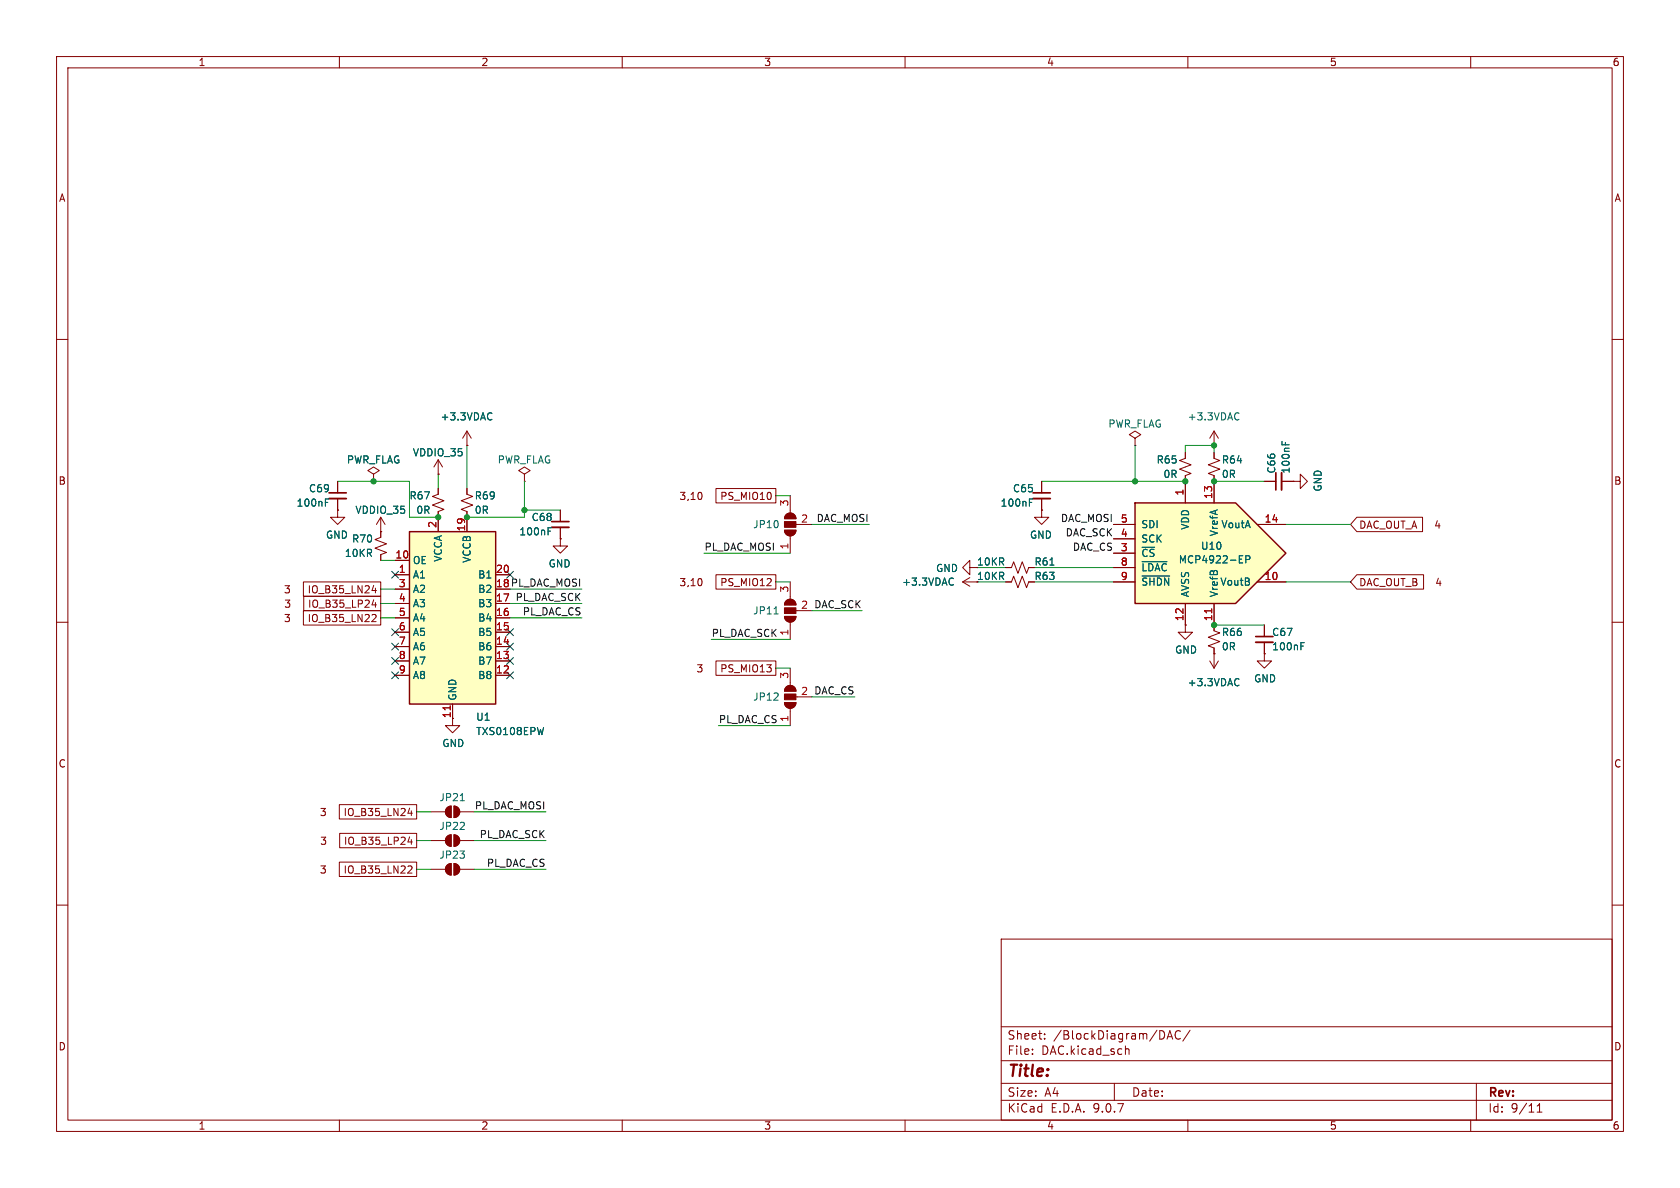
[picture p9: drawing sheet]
<svg xmlns="http://www.w3.org/2000/svg" width="297mm" height="210mm" viewBox="0 0 297 210" stroke-linecap="round" stroke-linejoin="round" font-family="sans-serif">
<g fill="none" stroke="#840000" stroke-width=".18">
<path d="M10 10h277v190h-277zM12 12h273v186h-273zM60 10v2M110 10v2M160 10v2M210 10v2M260 10v2M10 60h2M200.7 77.5l1-.7-1-.6-1.1 .6 1.1 .7v1.2M200.7 78.7h.1M214.6 78.7h.1M214.6 76.2v2.5"/>
<path d="M214.6 76.2l-.7 1.3M214.6 76.2l.8 1.3M285 60h2M184.1 90.2v1.2h-1.2l1.2 1.3 1.3-1.3h-1.3M184.1 90.2h.1M184.1 85.1v2M184.1 88.1v2.1M209.5 80v1l-1 .4 2.1 .8-2.1 .7 2.1 .8-1.1 .4v1M214.6 80v1l1 .4-2 .8 2 .7-2 .8 1 .4v1M223.5 85.1h2.1M226.6 85.1h2M228.6 85.1h1.3v-1.3l1.2 1.3-1.2 1.3v-1.3"/>
<path d="M228.6 85.1h.1M10 110h2M170.2 102.9h2.5M170.2 102.9l1.2 .7M171.4 100.3v-1.2l-1.2 1.2 1.2 1.3v-1.3h1.3M171.4 102.1l-1.2 .8M177.8 102.9h1l.4-1 .8 2 .7-2 .8 2 .4-1h1M177.8 100.3h1l.4-1 .8 2 .7-2 .8 2 .4-1h1M209.5 110.5v1.3h1.3l-1.3 1.2-1.2-1.2h1.2M209.5 110.5h.1M213.9 116.8l.7 1.3M214.6 110.5v1l1 .4-2 .7 2 .8-2 .8 1 .4v3.5"/>
<path d="M214.6 115.6h.1M215.4 116.8l-.8 1.3M223.5 115.6v1.2h1.3l-1.3 1.3-1.3-1.3h1.3M223.5 115.6h.1M223.5 110.5v2M223.5 113.5v2.1M285 110h2M80 127v1.3h1.3l-1.3 1.2-1.3-1.2h1.3M76.2 143.5h2.5M76.2 148.6h2.5M76.2 153.7h2.5M79 142.8l.8-.3v2a1.02 1.02 0 0 1-1-.6 1.02 1.02 0 0 1 .2-1.1z"/>
<path d="M79 147.9l.8-.3v2a1.02 1.02 0 0 1-1-.6 1.02 1.02 0 0 1 .2-1.1zM79 153l.8-.3v2a1.02 1.02 0 0 1-1-.6 1.02 1.02 0 0 1 .2-1.1zM80.3 142.5a1.02 1.02 0 0 1 1 1 1.02 1.02 0 0 1-1 1zM80.3 147.6a1.02 1.02 0 0 1 1 1 1.02 1.02 0 0 1-1 1zM80.3 152.7a1.02 1.02 0 0 1 1 1 1.02 1.02 0 0 1-1 1zM81.3 143.5h2.5M81.3 148.6h2.5M81.3 153.7h2.5M10 160h2M177 166h108v32h-108zM285 160h2M60 198v2"/>
<path d="M110 198v2M160 198v2M177 194.5h108M177 191.5h108M177 187.5h108M177 181.5h108M182.5 186.3v.1M182.5 185.5v.1M184.7 183.6v.1M184.7 182.8v.1M197 191.5v3M199 185.5l.2-.1 .3 .1 .1 .9"/>
<path d="M206.3 183.7l.5-1.5 .5 1.5M206.5 183.3h.7M208.7 182.3a.6 .6 0 0 0-.8 0 .6 .6 0 0 0-.2 .8 .56 .56 0 0 0 .3 .5 .56 .56 0 0 0 .7 0M210 198v2M210.4 182.1l-1.3 2M260 198v2M261 191.5v6.5M271.7 196.6h.9M271.7 195.5l.5-.4v1.5"/>
</g>
<g fill="none" stroke="#006464" stroke-width=".18">
<path d="M218.8 73l.2 .1M219 74.1l-.2 .1M226.6 78v.6M227.2 78.2v.4M182 88.8h.4M182 88.2h.6M185.6 99.9h.7M168.3 102.2l.3 .1M168.6 103.3l-.3 .1M218.8 120l.2 .1M230 114.2h.4M230 113.6h.6"/>
<path d="M219 121.1l-.2 .1M81.4 141.5h.7"/>
</g>
<path d="M182.6 87.1h3.1M225.6 83.6v3M222 112.5h3" fill="none" stroke="#840000" stroke-width=".3"/>
<path d="M182.6 88.1h3.1M226.6 83.6v3M222 113.5h3" fill="none" stroke="#840000" stroke-width=".33"/>
<g fill="#840000" stroke="#840000" stroke-width=".18">
<path d="M79 142.8l.8-.3v2a1.02 1.02 0 0 1-1-.6 1.02 1.02 0 0 1 .2-1.1z"/>
<path d="M80.3 142.5a1.02 1.02 0 0 1 1 1 1.02 1.02 0 0 1-1 1z"/>
<path d="M79 147.9l.8-.3v2a1.02 1.02 0 0 1-1-.6 1.02 1.02 0 0 1 .2-1.1z"/>
<path d="M80.3 147.6a1.02 1.02 0 0 1 1 1 1.02 1.02 0 0 1-1 1z"/>
<path d="M79 153l.8-.3v2a1.02 1.02 0 0 1-1-.6 1.02 1.02 0 0 1 .2-1.1z"/>
<path d="M80.3 152.7a1.02 1.02 0 0 1 1 1 1.02 1.02 0 0 1-1 1z"/>
</g>
<path d="M200.7 88.9h17.7l8.9 8.9-8.9 8.9h-17.7z" fill="#ffffc2"/>
<path d="M200.7 88.9h17.7l8.9 8.9-8.9 8.9h-17.7z" fill="none" stroke="#840000" stroke-width=".25"/>
<g fill="none" stroke="#840000" stroke-width=".18">
<path d="M92.7 83.8l1-.6-1-.6-1 .6 1 .6v1.3M92.7 85.1h.1M196.8 92.7h3.9M196.8 95.3h3.9M196.8 97.8h3.9M209.5 85.1v3.8M214.6 85.1v3.8M222.2 92.7h5.1M196.8 100.3h3.9M196.8 102.9h3.9M209.5 106.7v3.8M214.6 106.7v3.8"/>
<path d="M222.2 102.9h5.1"/>
</g>
<path d="M201.9 99.3h4.4M219.1 99.5h.6M219.1 98.2h.6M220.2 98.9l.6-.1 .2-.1-.1-.3-.7-.2v1.3M201.9 101.8h4.9" fill="none" stroke="#006464" stroke-width=".18"/>
<path d="M214.2 107.6v.7" fill="none" stroke="#a90000" stroke-width=".18"/>
<path d="M72.4 94h15.2v30.5h-15.2z" fill="#ffffc2"/>
<path d="M72.4 94h15.2v30.5h-15.2z" fill="none" stroke="#840000" stroke-width=".25"/>
<g fill="none" stroke="#840000" stroke-width=".18">
<path d="M82.5 78.7h.1M82.5 76.2v2.5M82.5 76.2l-.7 1.3M82.5 76.2l.8 1.3M59.7 90.2v1.2h-1.3l1.3 1.3 1.3-1.3h-1.3M59.7 90.2h.1M59.7 85.1v2M59.7 88.1v2.1M66 83.8l1.1-.6-1.1-.6-1 .6 1 .6v1.3M66 85.1h.1M67.3 91.4v3.6l-1 .4 2 .7-2 .8 2 .8-1 .3v1.1M67.3 94h.1"/>
<path d="M67.3 91.4l-.8 1.3M67.3 91.4l.8 1.3M69.8 99.1h2.6M77.5 86.4v1l-1 .4 2 .7-2 .8 2 .7-1 .4v3.6M77.5 83.8h.1M77.5 81.3v2.5M77.5 81.3l-.8 1.3M77.5 81.3l.7 1.3M82.5 86.4v1l1.1 .4-2.1 .7 2.1 .8-2.1 .7 1 .4v3.6M99.1 95.3v1.2h-1.3l1.3 1.3 1.2-1.3h-1.2M99.1 95.3h.1M99.1 90.2v2"/>
<path d="M99.1 93.2v2.1M124 87.2l.1 .3-.1 .7M126.6 86.4h10.6v2.5h-10.6zM138.7 93.7h2a1.02 1.02 0 0 1-1 1 1.02 1.02 0 0 1-1-1zM139 91a1.02 1.02 0 0 1 1.1-.2 1.02 1.02 0 0 1 .6 .9h-2zM139.7 87.6v3.1M139.7 94.7v3.1M140.7 92.7h2.8M184.1 90.2h.1M184.1 85.1v2M184.1 88.1v2.1M196.8 92.7h3.9"/>
<path d="M196.8 95.3h3.9M196.8 97.8h3.9M209.5 80v1M209.5 84.1v4.8M214.6 80v1M214.6 84.1v4.8M222.2 92.7h5.1M223.5 85.1h2.1M226.6 85.1h2M228.6 85.1h.1M239.9 91.4h11.6v2.6h-11.6l-1.1-1.3zM53.6 107.9h13.7v2.6h-13.7z"/>
<path d="M53.6 102.9h13.7v2.5h-13.7zM53.7 105.4h13.6v2.6h-13.6zM65.9 108.6l.5 .1 .1 .3-.8 .9h.8M66.1 106l-.3 .9h.8M66.1 103.5l-.3 .9h.8M66.4 104v.8M66.4 106.5v.9M69.8 101.6h2.6M69.8 104.1h2.6M69.8 106.7h2.6M69.8 109.2h2.6M69.8 111.8h2.6"/>
<path d="M69.8 114.3h2.6M69.8 116.8h2.6M69.8 119.4h2.6M87.6 101.6h2.6M87.6 106.7h2.6M87.6 109.2h2.6M87.6 111.8h2.6M87.6 114.3h2.6M87.6 116.8h2.6M87.6 119.4h2.6M124 102.4l.1 .4-.1 .6M126.6 101.6h10.6v2.5h-10.6z"/>
<path d="M126.6 116.8h10.6v2.6h-10.6zM138.7 109h2a1.02 1.02 0 0 1-1 1 1.02 1.02 0 0 1-1-1zM139 106.2a1.02 1.02 0 0 1 1.1-.2 1.02 1.02 0 0 1 .6 .9h-2zM139.7 102.9v3M139.7 110v3M139.7 118.1v3.1M140.7 108h2.8M177.8 100.3h1M177.8 102.9h1M181.9 100.3h1M181.9 102.9h1M196.8 100.3h3.9"/>
<path d="M196.8 102.9h3.9M209.5 110.5h.1M209.5 106.7v3.8M214.6 115.6h.1M214.6 106.7v4.8M214.6 114.6v1M222.2 102.9h5.1M223.5 115.6h.1M223.5 110.5v2M223.5 113.5v2.1M239.9 101.6h11.8v2.5h-11.8l-1.1-1.2zM80 124.5v2.5"/>
<path d="M138.7 124.2h2a1.02 1.02 0 0 1-1 1 1.02 1.02 0 0 1-1-1zM139 121.5a1.02 1.02 0 0 1 1.1-.3 1.02 1.02 0 0 1 .6 1h-2zM139.7 125.2v3.1M140.7 123.2h2.8M60 142.2h13.7v2.6h-13.7zM60 152.4h13.7v2.5h-13.7zM60 147.3h13.7v2.6h-13.7zM72.3 153.1h.4l.1 .3-.7 .9h.7M72.4 147.9l-.3 .9h.8M72.4 142.8l-.3 1h.8M72.7 143.3v.9M72.7 148.4v.9"/>
</g>
<path d="M214.2 107.6v.7M79.6 124.8v.7" fill="none" stroke="#a90000" stroke-width=".18"/>
<g fill="none" stroke="#006464" stroke-width=".18">
<path d="M86.7 73l.3 .1M87 74.1l-.3 .1M226.6 78v.6M227.2 78.2v.4M57.5 88.8h.4M57.5 88.2h.6M96.9 93.9h.4M96.9 93.3h.6M182 88.8h.4M182 88.2h.6M185.6 99.9h.7M201.9 99.3h4.4"/>
<path d="M219.1 99.5h.6M219.1 98.2h.6M220.2 98.9l.6-.1 .2-.1-.1-.3-.7-.2v1.3M136.8 108.5h.8M168.3 102.2l.3 .1M168.6 103.3l-.3 .1M201.9 101.8h4.9M218.8 120l.2 .1M230 114.2h.4M230 113.6h.6M96.1 128.6l-.3 1.3M219 121.1l-.2 .1"/>
</g>
<path d="M58.2 87.1h3M97.5 92.2h3.1" fill="none" stroke="#840000" stroke-width=".3"/>
<path d="M58.2 88.1h3M97.5 93.2h3.1" fill="none" stroke="#840000" stroke-width=".33"/>
<g fill="#840000" stroke="#840000" stroke-width=".18">
<path d="M138.7 124.2h2a1.02 1.02 0 0 1-1 1 1.02 1.02 0 0 1-1-1z"/>
<path d="M138.7 122.7h2v1h-2z"/>
<path d="M139 121.5a1.02 1.02 0 0 1 1.1-.3 1.02 1.02 0 0 1 .6 1h-2z"/>
<path d="M138.7 93.7h2a1.02 1.02 0 0 1-1 1 1.02 1.02 0 0 1-1-1z"/>
<path d="M138.7 92.2h2v1h-2z"/>
<path d="M139 91a1.02 1.02 0 0 1 1.1-.2 1.02 1.02 0 0 1 .6 .9h-2z"/>
<path d="M138.7 109h2a1.02 1.02 0 0 1-1 1 1.02 1.02 0 0 1-1-1z"/>
<path d="M138.7 107.4h2v1.1h-2z"/>
<path d="M139 106.2a1.02 1.02 0 0 1 1.1-.2 1.02 1.02 0 0 1 .6 .9h-2z"/>
</g>
<g fill="none" stroke="#009600" stroke-width=".18">
<path d="M82.5 78.7v7.7M200.7 78.7v6.4M59.7 85.1h12.7v6.3h5.1M67.3 99.1h2.5M77.5 83.8v2.6M92.7 85.1v6.3h-10.2M92.7 90.2h6.4M124.5 97.8h15.2M137.2 87.6h2.5M143.5 92.7h10.2M184.1 85.1h25.4M209.5 80v-1.3h5.1v1.3"/>
<path d="M214.6 85.1h8.9M227.3 92.7h11.5M67.3 104.1h2.5M67.3 109.2h2.5M67.3 106.7h2.5M90.2 104.1h12.7M90.2 109.2h12.7M90.2 106.7h12.7M125.7 113h14M137.2 118.1h2.5M137.2 102.9h2.5M143.5 108h8.9"/>
<path d="M172.7 100.3h5.1M172.7 102.9h5.1M182.9 100.3h13.9M182.9 102.9h13.9M214.6 110.5h8.9M227.3 102.9h11.5M127 128.3h12.7M143.5 123.2h7.6M73.7 153.7h2.5M73.7 148.6h2.5M73.7 143.5h2.5M83.8 153.7h12.7"/>
<path d="M83.8 148.6h12.7M83.8 143.5h12.7"/>
</g>
<g fill="none" stroke="#000084" stroke-width=".18">
<path d="M69.2 111.2l1.3 1.2M69.2 118.8l1.3 1.2M69.2 101l1.3 1.2M69.2 116.2l1.3 1.2M69.2 113.7l1.3 1.2M70.5 111.2l-1.3 1.2M70.5 118.8l-1.3 1.2M70.5 101l-1.3 1.2M70.5 116.2l-1.3 1.2M70.5 113.7l-1.3 1.2M89.6 101l1.2 1.2M89.6 111.2l1.2 1.2"/>
<path d="M89.6 116.2l1.2 1.2M89.6 113.7l1.2 1.2M89.6 118.8l1.2 1.2M90.8 101l-1.2 1.2M90.8 111.2l-1.2 1.2M90.8 116.2l-1.2 1.2M90.8 113.7l-1.2 1.2M90.8 118.8l-1.2 1.2"/>
</g>
<g fill="#009600" stroke="#009600" stroke-width=".18">
<circle cx="214.6" cy="110.5" r=".46"/>
<circle cx="200.7" cy="85.1" r=".46"/>
<circle cx="214.6" cy="78.7" r=".46"/>
<circle cx="214.6" cy="85.1" r=".46"/>
<circle cx="209.5" cy="85.1" r=".46"/>
<circle cx="92.7" cy="90.2" r=".46"/>
<circle cx="77.5" cy="91.4" r=".46"/>
<circle cx="66" cy="85.1" r=".46"/>
<circle cx="82.5" cy="91.4" r=".46"/>
</g>
<text font-size="2.8" fill="#840000" x="178" y="190.9">Title:</text>
<g font-size="2.1" fill="#840000">
<text x="178" y="184">Sheet:</text>
<text x="186.2" y="184">/BlockDiagram/DAC/</text>
<text x="178" y="186.7">File:</text>
<text x="184.1" y="186.7">DAC.kicad_sch</text>
<text x="178" y="196.9">KiCad</text>
<text x="178" y="194.1">Size:</text>
<text x="184.7" y="194.1">A4</text>
<text x="185.7" y="196.9">E.D.A.</text>
<text x="193.3" y="196.9">9.0.7</text>
<text x="200" y="194.1">Date:</text>
<text x="263" y="194.3">Rev:</text>
<text x="263" y="196.9">Id:</text>
<text x="267.1" y="196.9">9/11</text>
</g>
<g font-size="1.8" fill="#840000">
<text x="35" y="11.9">1</text>
<text x="85" y="11.9">2</text>
<text x="135" y="11.9">3</text>
<text x="185" y="11.9">4</text>
<text x="235" y="11.9">5</text>
<text x="285" y="11.9">6</text>
<text x="10.3" y="35.9">A</text>
<text x="285.3" y="35.9">A</text>
<text x="10.3" y="85.9">B</text>
<text x="120" y="88.6">3,10</text>
<text x="127.2" y="88.6">PS_MIO10</text>
<text x="285.3" y="85.9">B</text>
<text x="240.2" y="93.7">DAC_OUT_A</text>
<text x="253.5" y="93.7">4</text>
<text x="172.6" y="100.2">10KR</text>
<text x="50.1" y="105.1">3</text>
<text x="50.2" y="107.6">3</text>
<text x="54.3" y="105.1">IO_B35_LN24</text>
<text x="54.4" y="107.6">IO_B35_LP24</text>
<text x="87.6" y="103.9">18 PL_DAC_MOSI</text>
<text x="120" y="103.8">3,10</text>
<text x="127.2" y="103.8">PS_MIO12</text>
<text x="240.2" y="103.8">DAC_OUT_B</text>
<text x="253.6" y="103.8">4</text>
<text x="50.1" y="110.2">3</text>
<text x="54.3" y="110.2">IO_B35_LN22</text>
<text x="123" y="119.1">3</text>
<text x="127.2" y="119.1">PS_MIO13</text>
<text x="10.3" y="135.9">C</text>
<text x="285.3" y="135.9">C</text>
<text x="56.4" y="144.5">3</text>
<text x="56.5" y="149.5">3</text>
<text x="60.6" y="144.5">IO_B35_LN24</text>
<text x="60.7" y="149.5">IO_B35_LP24</text>
<text x="56.4" y="154.6">3</text>
<text x="60.6" y="154.6">IO_B35_LN22</text>
<text x="10.3" y="185.9">D</text>
<text x="285.3" y="185.9">D</text>
<text x="35" y="199.9">1</text>
<text x="85" y="199.9">2</text>
<text x="135" y="199.9">3</text>
<text x="185" y="199.9">4</text>
<text x="235" y="199.9">5</text>
<text x="285" y="199.9">6</text>
</g>
<g font-size="1.8" fill="#006464">
<text x="77.8" y="74.5">+3.3VDAC</text>
<text x="195.8" y="75.8">PWR_FLAG</text>
<text x="209.9" y="74.5">+3.3VDAC</text>
<text x="61.2" y="82.1">PWR_FLAG</text>
<text x="72.9" y="80.9">VDDIO_35</text>
<text x="87.9" y="82.1">PWR_FLAG</text>
<text x="204.4" y="82.1">R65</text>
<text x="215.9" y="82.1">R64</text>
<text x="225.7" y="83.8" transform="rotate(-90 225.7 83.8)">C66</text>
<text x="228.2" y="83.8" transform="rotate(-90 228.2 83.8)">100nF</text>
<text x="52.3" y="89.8">100nF</text>
<text x="54.5" y="87.2">C69</text>
<text x="72.3" y="88.5">R67</text>
<text x="83.8" y="88.5">R69</text>
<text x="176.8" y="89.8">100nF</text>
<text x="179" y="87.2">C65</text>
<text x="205.6" y="84.7">0R</text>
<text x="215.9" y="84.7">0R</text>
<text x="233.9" y="87" transform="rotate(-90 233.9 87)">GND</text>
<text x="57.5" y="95.4">GND</text>
<text x="62.7" y="91">VDDIO_35</text>
<text x="73.5" y="91">0R</text>
<text x="83.8" y="91">0R</text>
<text x="91.7" y="94.8">100nF</text>
<text x="93.9" y="92.3">C68</text>
<text x="133.1" y="93.6">JP10</text>
<text x="182" y="95.4">GND</text>
<text x="201.7" y="93.6">SDI</text>
<text x="210.4" y="93.7" transform="rotate(-90 210.4 93.7)">VDD</text>
<text x="215.5" y="94.9" transform="rotate(-90 215.5 94.9)">VrefA</text>
<text x="215.8" y="93.6">VoutA</text>
<text x="60.9" y="98.7">10KR</text>
<text x="62.1" y="96.1">R70</text>
<text x="72.9" y="99.9">OE</text>
<text x="78.3" y="99.4" transform="rotate(-90 78.3 99.4)">VCCA</text>
<text x="83.4" y="99.6" transform="rotate(-90 83.4 99.6)">VCCB</text>
<text x="96.9" y="100.5">GND</text>
<text x="165.4" y="101.3">GND</text>
<text x="182.8" y="100.2">R61</text>
<text x="201.7" y="96.1">SCK</text>
<text x="201.7" y="98.7">~{CS}</text>
<text x="201.7" y="101.2">~{LDAC}</text>
<text x="208.3" y="99.8">MCP4922-EP</text>
<text x="212.2" y="97.4">U10</text>
<text x="72.9" y="102.5">A1</text>
<text x="72.9" y="105">A2</text>
<text x="72.9" y="107.5">A3</text>
<text x="84.4" y="102.5">B1</text>
<text x="84.4" y="105">B2</text>
<text x="84.4" y="107.5">B3</text>
<text x="159.4" y="103.7">+3.3VDAC</text>
<text x="172.6" y="102.7">10KR</text>
<text x="182.8" y="102.7">R63</text>
<text x="201.7" y="103.7">~{SHDN}</text>
<text x="210.4" y="105.7" transform="rotate(-90 210.4 105.7)">AVSS</text>
<text x="215.5" y="105.7" transform="rotate(-90 215.5 105.7)">VrefB</text>
<text x="215.6" y="103.7">VoutB</text>
<text x="72.9" y="110.1">A4</text>
<text x="72.9" y="112.6">A5</text>
<text x="84.4" y="110.1">B4</text>
<text x="84.4" y="112.6">B5</text>
<text x="133.1" y="108.8">JP11</text>
<text x="215.9" y="112.6">R66</text>
<text x="224.8" y="112.6">C67</text>
<text x="72.9" y="115.2">A6</text>
<text x="72.9" y="117.7">A7</text>
<text x="84.4" y="115.2">B6</text>
<text x="84.4" y="117.7">B7</text>
<text x="207.6" y="115.7">GND</text>
<text x="215.9" y="115.2">0R</text>
<text x="224.8" y="115.2">100nF</text>
<text x="72.9" y="120.2">A8</text>
<text x="80.9" y="124" transform="rotate(-90 80.9 124)">GND</text>
<text x="84.4" y="120.2">B8</text>
<text x="133.1" y="124.1">JP12</text>
<text x="209.9" y="121.5">+3.3VDAC</text>
<text x="221.6" y="120.8">GND</text>
<text x="84.1" y="127.6">U1</text>
<text x="84.1" y="130.1">TXS0108EPW</text>
<text x="78.1" y="132.3">GND</text>
<text x="77.6" y="141.8">JP21</text>
<text x="77.6" y="146.9">JP22</text>
<text x="77.6" y="152">JP23</text>
</g>
<g font-size="1.8" fill="#a90000">
<text x="139.4" y="89.6" transform="rotate(-90 139.4 89.6)">3</text>
<text x="209.3" y="87.7" transform="rotate(-90 209.3 87.7)">1</text>
<text x="214.4" y="88.3" transform="rotate(-90 214.4 88.3)">13</text>
<text x="77.2" y="93.4" transform="rotate(-90 77.2 93.4)">2</text>
<text x="82.3" y="94" transform="rotate(-90 82.3 94)">19</text>
<text x="141.5" y="92.5">2</text>
<text x="198" y="92.5">5</text>
<text x="198" y="95">4</text>
<text x="223.5" y="92.5">14</text>
<text x="69.8" y="98.8">10</text>
<text x="70.4" y="101.3">1</text>
<text x="87.6" y="101.3">20</text>
<text x="139.4" y="97.2" transform="rotate(-90 139.4 97.2)">1</text>
<text x="198" y="97.5">3</text>
<text x="198" y="100.1">8</text>
<text x="70.4" y="103.9">3</text>
<text x="70.4" y="106.4">4</text>
<text x="87.6" y="106.4">17</text>
<text x="87.6" y="103.9">18</text>
<text x="139.4" y="104.8" transform="rotate(-90 139.4 104.8)">3</text>
<text x="141.5" y="107.7">2</text>
<text x="198" y="102.6">9</text>
<text x="223.5" y="102.6">10</text>
<text x="70.4" y="109">5</text>
<text x="70.4" y="111.5">6</text>
<text x="87.6" y="109">16</text>
<text x="87.6" y="111.5">15</text>
<text x="139.4" y="112.5" transform="rotate(-90 139.4 112.5)">1</text>
<text x="209.3" y="109.9" transform="rotate(-90 209.3 109.9)">12</text>
<text x="214.4" y="109.9" transform="rotate(-90 214.4 109.9)">11</text>
<text x="70.4" y="114">7</text>
<text x="70.4" y="116.6">8</text>
<text x="70.4" y="119.1">9</text>
<text x="87.6" y="114">14</text>
<text x="87.6" y="116.6">13</text>
<text x="87.6" y="119.1">12</text>
<text x="139.4" y="120.1" transform="rotate(-90 139.4 120.1)">3</text>
<text x="141.5" y="122.9">2</text>
<text x="79.8" y="127" transform="rotate(-90 79.8 127)">11</text>
<text x="139.4" y="127.7" transform="rotate(-90 139.4 127.7)">1</text>
</g>
<g font-size="1.8" fill="#0f0f0f">
<text x="144.3" y="92.4">DAC_MOSI</text>
<text x="187.5" y="92.4">DAC_MOSI</text>
<text x="188.3" y="94.9">DAC_SCK</text>
<text x="124.5" y="97.4">PL_DAC_MOSI</text>
<text x="189.6" y="97.4">DAC_CS</text>
<text x="91.1" y="106.3">PL_DAC_SCK</text>
<text x="143.9" y="107.6">DAC_SCK</text>
<text x="92.3" y="108.9">PL_DAC_CS</text>
<text x="125.7" y="112.7">PL_DAC_SCK</text>
<text x="143.9" y="122.8">DAC_CS</text>
<text x="127" y="127.9">PL_DAC_CS</text>
<text x="83.9" y="143.2">PL_DAC_MOSI</text>
<text x="84.7" y="148.2">PL_DAC_SCK</text>
<text x="86" y="153.3">PL_DAC_CS</text>
</g>
</svg>
